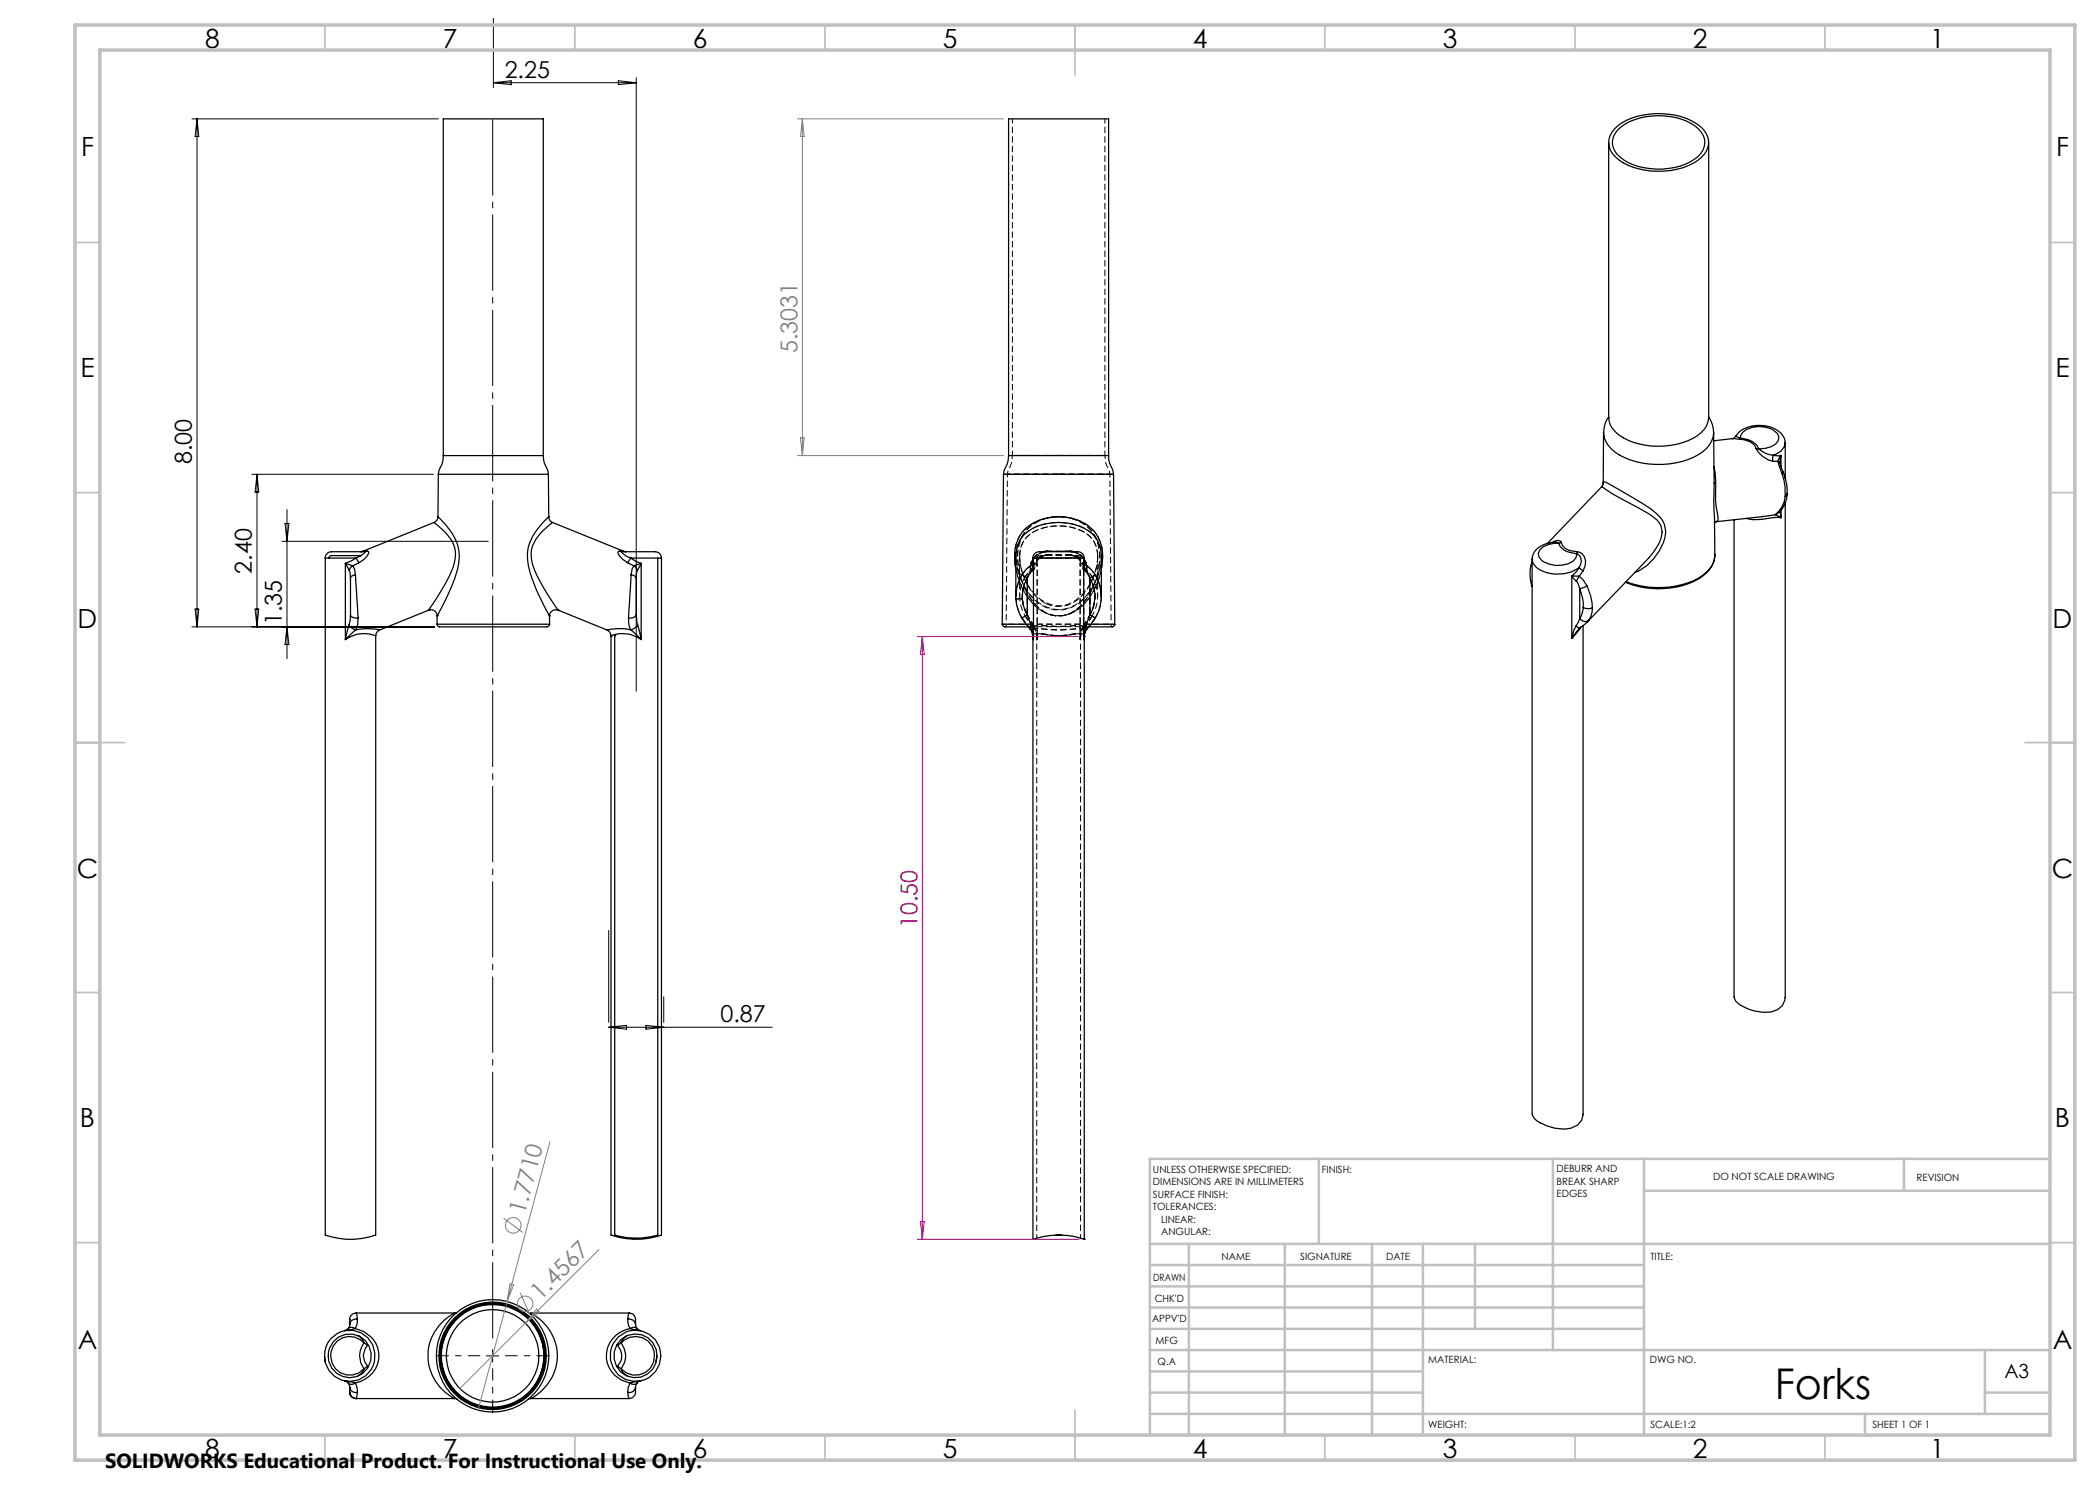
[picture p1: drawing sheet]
<svg xmlns="http://www.w3.org/2000/svg" width="420mm" height="297mm" viewBox="0 0 420 297" stroke-linecap="round" stroke-linejoin="round" font-family="sans-serif">
<g fill="none" stroke="#000" stroke-width=".25">
<path d="M321.7 28.5v55M322.9 25.7a12 12 0 0 1 8.4-3 12.7 12.7 0 0 1 9.4 3.2 3.8 3.8 0 0 1-.5 5.7 14.4 14.4 0 0 1-12.4 2.2 8.8 8.8 0 0 1-5.7-3.7 3.8 3.8 0 0 1 .8-4.4zM323.5 26a12.5 12.5 0 0 1 10.5-2.7 8.4 8.4 0 0 1 6.7 3.9 3.7 3.7 0 0 1-1.8 4.7 13.9 13.9 0 0 1-14.1 .1 4 4 0 0 1-2.1-4.7zM341.7 28.5v55M87.7 94.9h22M87.7 94.9l-.1 8.5M88.7 91.1a5 5 0 0 1-.9 2.9l-.1 .9M88.7 91.1v-67.3h20v67.3M88.7 91.1h20M108.7 91.1a5.4 5.4 0 0 0 .9 3.1l.1 .7M109.7 94.9v8.5M200.7 94.9h22"/>
<path d="M200.7 94.9l-.3 29.9M201.7 91.1a5.4 5.4 0 0 1-.9 2.9l-.1 .9M201.7 91.1v-67.3h20v67.3M201.7 91.1h20M221.7 91.1a5.8 5.8 0 0 0 .9 3.1l.1 .7M222.7 94.9l.3 29.9M320.3 97.4h.2a41.7 41.7 0 0 0 6.7 3.9 14.2 14.2 0 0 1 4.7 3.3 3.8 3.8 0 0 1 0 4l-1 1.6-1.2 1.5-12.2 12.7M320.3 97.4l-10.8 11.3M320.6 96.8l-.3 .5M320.7 86.5l-.1 10.3 .1-.4a2.15 2.15 0 0 1 1.6 .7l5.5 3.2a13.8 13.8 0 0 1 4.7 3.8 4.8 4.8 0 0 1 .2 4.4 10.7 10.7 0 0 1-5.7 6M320.7 86.5h.1M321.7 83.5v.1"/>
<path d="M321.7 83.4a5.2 5.2 0 0 0-1 3.1M321.7 83.5a4.3 4.3 0 0 0 2.1 3.5 15.3 15.3 0 0 0 15.6 .2 4.5 4.5 0 0 0 2.3-3.7M341.7 83.4l.1 .2a5.4 5.4 0 0 1 .9 2.9l.1 14 .2 10.5a5 5 0 0 1-2.4 4 16.3 16.3 0 0 1-10.9 2.4 17.3 17.3 0 0 1-4.5-1.1M341.7 83.5v.1M342.7 86.5a5.8 5.8 0 0 1-4 4.9 17.5 17.5 0 0 1-14.7-.4 5.6 5.6 0 0 1-3.3-4.5M342.8 93.3a42.1 42.1 0 0 1 .4 7.6l.4 2.5v.6l-.4 .3M346.4 87.7l.3-.1a6.3 6.3 0 0 1 9.9-.4 2.26 2.26 0 0 1-.5 3.1l-1.4 .7M346.4 87.7l1.6 .1M346.4 87.7l-3.6 .5M347.2 87.2l.9 .4M348 87.8l.7 .1a2.93 2.93 0 0 1 2.5 1.8M348.1 87.6a2.45 2.45 0 0 1 2.3-2.1 5.4 5.4 0 0 1 5.1 1.2l.3 .7-.2 .8a4.1 4.1 0 0 1-3.8 1.5"/>
<path d="M348.1 87.6a4.1 4.1 0 0 1 3.7 2.1M348.1 87.6l-.1 .2M351.2 89.7l.2 .4a5.4 5.4 0 0 0 3.2 2.1M351.2 89.7h.6M351.8 89.7l.2 .3a4.4 4.4 0 0 0 2.7 1M354.6 92.2l1 .1M354.7 91l1 .2 .5-.1M354.7 91l-.2 .8 .1 .4M355.6 92.3l.8 2.4M355.6 92.3l.4 .3M356 92.6l.6 1.8M356.2 91.1l-.2 1.5"/>
<path d="M356.2 91.1l-.6 1.2M356.2 91.1v2.2M356.4 94.7l.6 2.6v2M356.6 94.4l.2 .4a9.5 9.5 0 0 1 .6 3.9M356.6 94.4l-.2 .3M357 99.3l-.2 1.1-.8 1.5M357 88.6v7M357.4 98.7a5.1 5.1 0 0 1-.9 3M357.4 98.7l-.4 .6M65.1 111.6v135.4a15.5 15.5 0 0 0 10 0M65.1 111.6h6.1M69.1 112.7l.7 1.4"/>
<path d="M69.1 112.7l1.4 .5M69.1 112.7v15.2M69.8 114.1l.3 1.5M70.1 115.6v7.4M70.5 113.2l.4 .6 .2 1.2M70.5 113.2l-.4 .4-.3 .5M71.1 115l.5 8.6M71.1 115a.99 .99 0 0 0-1 .6M71.2 111.6l.6 .9M71.2 111.6l-2.1 1.1M71.3 111.5l-.3 .1M71.8 112.5l-1.3 .7"/>
<path d="M72.2 111.1h-6l-.3 .2-.1 .3M72.2 111.1h-.1M72.5 110.3h-.4M73 110.3h-6.3a1.32 1.32 0 0 0-1.6 1.3M73 110.3l-.2 .4-1.6 .9M73.4 110.2l.3 .1 .1 .2a3.6 3.6 0 0 1-2 2M73.4 110.2l-.4 .1M73.4 110.2l-.9 .1M86.8 104.5a14.5 14.5 0 0 1 3.9 4.3 7.2 7.2 0 0 1-.8 6.4l-1.9 3.4-2.2 3.4M86.8 104.5l-14.3 5.8M87.6 103.4a1.19 1.19 0 0 1-.8 1.1M87.6 103.4a14.4 14.4 0 0 1 4 5.9 9.9 9.9 0 0 1-.7 6.4l-1.5 3.7-1.9 3.8"/>
<path d="M109.7 103.4a1.24 1.24 0 0 0 .8 1.1M109.7 103.4h.1M109.7 103.4a16.2 16.2 0 0 0-3.9 5.4 10.7 10.7 0 0 0 .7 7.1 53.8 53.8 0 0 0 3.4 7.3M110.5 104.5a13.5 13.5 0 0 0-4 4.7 7.8 7.8 0 0 0 1 6.2l2.1 3.7 2 2.9M110.5 104.5l14.3 5.8M123.9 110.2l-.3 .1v.3a3.3 3.3 0 0 0 1.9 1.9M123.9 110.2l.5 .1M123.9 110.2l.9 .1M124.4 110.3h6.1a1.38 1.38 0 0 1 1.8 1.3M124.4 110.3a1.37 1.37 0 0 0 .9 1l.9 .3M124.8 110.3h.5M125.5 112.5l1.3 .7"/>
<path d="M126.2 111.6l-.7 .9M126.2 111.6l1.3 .8 .7 .3M126.2 111.6h6.1M126.2 115l-.5 8.6M126.2 115a1 1 0 0 1 1 .6M126.8 113.2l-.4 .5-.2 1.3M126.8 113.2l.3 .2 .4 .7M127.2 115.6v7.4M127.5 114.1l-.3 1.5M128.2 112.7l-.7 1.4M128.2 112.7l-1.4 .5M128.2 112.7v15.2"/>
<path d="M131.6 111.6v135.4M132.3 111.6v135.4a15.5 15.5 0 0 1-10.1 0M203.2 119.8a9.1 9.1 0 0 0 1.2 3.8M203.2 113.7a7.9 7.9 0 0 1 5.7-10 9.9 9.9 0 0 1 10.2 2.8 9.1 9.1 0 0 1 1.2 7.3M204.4 115l1.1 .6M204.4 115a8.2 8.2 0 0 0-1.2 4M204.4 119.7l-1.2 .1M204.4 119.7l.2 1.2 .9 2.1M205.5 115.6l-.6 1.1-.3 1.2-.2 1.8M205.5 115.6v7.4M206.1 113.2l.1 .9M206.1 113.2l-.7 .5-1 1.3"/>
<path d="M206.2 114.1l-.7 1.5M206.2 112.5l-.1 .7M206.6 112.2l-.4 .3M206.6 111.9l-.4 .6M206.7 111.6h10.1M206.7 112.7l-.2 .9-.3 .5M206.7 112.7l-.6 .5M206.7 112.7v15.2M207.8 110.3a1.51 1.51 0 0 0-1.2 2.1l.1 .3M207.9 110.3h7.6M209.4 110.2h4.6M209.4 110.2l-.3 .1"/>
<path d="M209.4 110.2l-.7 .1M214 110.2l.3 .1M214 110.2l.7 .1M215.6 110.3a1.45 1.45 0 0 1 1.3 2M216.7 112.7l.2 .8 .3 .6M216.7 112.7l.6 .5M216.7 112.7v15.2M216.8 112.3l-.1 .4M216.9 112.3h.1M216.9 112.2l.3 .3M216.9 111.9l.3 .6M217.2 112.5l.1 .7"/>
<path d="M217.2 114.1l.8 1.5M217.3 113.2l.1 .4-.2 .5M217.3 113.2l.8 .6 .9 1.2M218 115.6a7.1 7.1 0 0 1 0 7.4M218 115.6v7.4M219 115l-1 .6M219 115a7.8 7.8 0 0 1 1.2 4.3M220.2 119.3a8 8 0 0 1-1.2 4.3M220.3 119.3v-8a6.2 6.2 0 0 0-4.4-6.1 10.9 10.9 0 0 0-11.2 1.8 7.2 7.2 0 0 0-1.5 4.3v8.5M306.4 112.4a7.5 7.5 0 0 0 0 4.9M306.5 111.8l.1 .8a5.7 5.7 0 0 0 4.5 2.2 6.6 6.6 0 0 0 4.7-1.3M310.5 108.5a1.49 1.49 0 0 1 1.5-.3l.2 .3"/>
<path d="M311.7 108.7a3.3 3.3 0 0 0-3.1 .3 3.2 3.2 0 0 0-2.2 2.8v111M311.7 108.7a4.8 4.8 0 0 0-3.7 1.3 1.63 1.63 0 0 0 .8 2.4 5.8 5.8 0 0 0 5.8-.1l.6-.7 .2-.8M311.7 108.7a3 3 0 0 0 2.3 1.8l1.4 .3M312.2 108.5a2.36 2.36 0 0 0 2 1.7l1.3 .1M312.2 108.5l-.5 .2M314.4 115.2h1.4M314.4 115.2l.9 1.1M314.4 115.2v12.5M315.3 116.3l.3 .5 .3 .9M315.4 110.8l.2 .1a1.85 1.85 0 0 1 .2 2.6M315.5 110.3a2.03 2.03 0 0 1 1.5 2.8l-.4 1.1M315.5 110.3l-.1 .5"/>
<path d="M315.8 115.2l.8 .8 .8 1.2M315.8 115.2l-.5 1.1M315.8 113.5l-.5 .8-.9 .9M315.8 113.5l.8 .7M315.9 117.7l.6 1.7 .2 2.1M315.9 117.7v6M316.6 114.2l-.8 1M317.4 117.2l.7 2 .4 2.3M317.4 117.2l-1.5 .5M343 110.9a5.2 5.2 0 0 1-2.6 4.4 17.1 17.1 0 0 1-15.3 1.1M343.2 104.3h.1M346.8 103.9v95.6l.3 .7a9.1 9.1 0 0 0 7.1 2.2 2.94 2.94 0 0 0 2.8-2.9"/>
<path d="M352.5 103.3l-9.3 1-.3 .3M355 102.9l1.2 .6M355 102.9l-2.5 .4M355.8 102.4l-.8 .5M356 101.9l-1 1M356 102.2l.2 1.3M356.2 103.5h-1.7l-2.4 .4a6.8 6.8 0 0 1-2.9-.2M356.2 102v1.5M356.5 101.6l-.8 .9M356.5 101.7l-.5 .2M357 100.6v98.9M69.8 125a2.14 2.14 0 0 0 1.4 .9"/>
<path d="M69.8 125l-.7 2.9M70.1 123a1.29 1.29 0 0 0 1.5 .6M70.1 123l-.3 2M71.2 125.9l-2.1 2M71.2 125.9h.1a9.9 9.9 0 0 1 4.6 .1M71.6 123.6l-.1 1.3-.3 1M75.1 127.1v119.9M75.1 127.1a6.4 6.4 0 0 0-6 .8M75.9 126a1.23 1.23 0 0 0-.8 1.1M85.8 122a1.24 1.24 0 0 1 1.7 1.2M85.8 122h.1M85.8 122l-9.9 4"/>
<path d="M87.4 124.8l.1 .3 .4 .3h21.5l.3-.2 .2-.4M87.4 124.8h22.5M87.4 123.2v1.6M87.5 123.2h.1M109.9 123.2h.1M109.9 123.2v1.6M111.6 122a1.26 1.26 0 0 0-1.7 1.2M111.6 122h.1M111.6 122l9.8 4M121.4 126a1.16 1.16 0 0 1 .8 1.1M122.2 127.1h.1M122.2 127.1a6.3 6.3 0 0 1 6 .8"/>
<path d="M122.2 127.1v119.9M122.3 127.1h.1M122.9 127.1h.1M122.9 127.1v119.9M125.7 123.6l.2 1.8 .3 .5M126.2 125.9l2 2M126.2 125.9a10.7 10.7 0 0 0-4.8 .1M127.2 123a1.38 1.38 0 0 1-1.5 .6M127.2 123l.3 2M127.5 125a2.14 2.14 0 0 1-1.3 .9M127.5 125l.7 2.9M200.4 124.8l.1 .3a.73 .73 0 0 0 .9 .3h4.2"/>
<path d="M200.4 124.8h4.8M204.4 123.6l1.8 2.5 .4 1.2M205.5 123l.7 2M205.5 123l-1.1 .6M206.2 125l.3 .8 .2 2.1M206.2 125l-.2 .6 .1 .2M206.6 127.3v120.6a15.9 15.9 0 0 1 10.2 0l-.1-.1M206.6 127.3l.1 .6M216.8 127.3l-.1 .6M216.9 127.3h.1M216.9 127.3v120.6M217.2 125l-.3 1-.2 1.9"/>
<path d="M217.2 125l.2 .5-.1 .4M217.3 125.9l-.3 .8-.3 1.2M218 123l-.8 2M218 123l1 .6M218.2 124.8h4.8M219 123.6l-1.7 2.2M223 124.8l-.3 .5a5.1 5.1 0 0 1-2.4 .1h-2.5M315.2 125.2l-.4 .8-.4 1.7M315.2 125.2l.4 .3h.5M315.7 125.8l-1.3 1.9M315.9 123.7l-.7 1.5M315.9 123.7a1.28 1.28 0 0 0 1.9 .3"/>
<path d="M316.1 125.5l-.4 .3M316.2 125.4l-1.8 2.3M316.6 125.1v97.7a2.92 2.92 0 0 1-3.2 3 9.4 9.4 0 0 1-6.4-2l-.5-.8v-.2M316.7 121.5a1.95 1.95 0 0 0 1.8 0M316.7 121.5l-.4 1.5-.4 .7M317.8 124l-1.7 1.5M318.5 121.5l-.3 1.8-.4 .7M123 247a15.4 15.4 0 0 0 8.6 0h-.1M211.1 247h1.3M216.9 247.9h.1M64.9 271.3l.2 1.1M66.1 267.8a5.1 5.1 0 0 1 7.9 .2 5.1 5.1 0 0 1-1.8 7.7 5.1 5.1 0 0 1-7.1-3.2 5.4 5.4 0 0 1 1-4.7z"/>
<path d="M69.7 265.7l-.8 .4 2.1-.4M69.7 265.7a1.06 1.06 0 0 1 1.3 0M69.7 276.6l.3 .8M70 278.4a1.21 1.21 0 0 0 1.2 1.3M70 277.4a1.2 1.2 0 0 0 1.5 1.1M70 264.9l-.3 .8M70 278.4a1.33 1.33 0 0 0 1.3 1.3M70 277.4v1M70 263.9v1M71 276.6l-2.1-.4 .8 .4M71 265.7a5.5 5.5 0 0 1 4.8 5.5 5.5 5.5 0 0 1-4.8 5.4M71 276.6a1.01 1.01 0 0 1-1.3 0"/>
<path d="M71 276.6l.5 1.2v.7M71.2 262.6l.3 1.2M71.2 279.7h19.7M71.5 278.5l-.2 1.2M71.5 263.8l-.1 1-.4 .9M71.5 263.8a1.2 1.2 0 0 0-1.5 1.1M71.6 267.2l.7 .5 .5 .9M72.8 268.6l.6 .4a3.4 3.4 0 0 0 0 4.3l-.6 .5M72.8 268.6a3.8 3.8 0 0 0-5.5-.2 3.8 3.8 0 0 0 0 5.5 3.8 3.8 0 0 0 5.5-.1M72.8 268.6a4.4 4.4 0 0 0 0 5.2M72.8 273.8a2.3 2.3 0 0 1-1.2 1.4M90.9 279.7l.5 .1"/>
<path d="M90.9 262.6h-19.7a1.26 1.26 0 0 0-1.2 1.3M90.9 262.6a9.5 9.5 0 0 0-5.3 8.6 9.5 9.5 0 0 0 5.3 8.5M91.3 262.6h-.4M92.2 263a10.4 10.4 0 0 0-.1 16.3 10.3 10.3 0 0 1 0-16.3M105 263.1h.1M105 263.1l-.1-.1a10.5 10.5 0 0 1 0 16.4l.9-.8 1-1.1M105 263.1l1.3 1.2M106.1 262.6h19.7a1.33 1.33 0 0 1 1.3 1.3M106.1 262.6a9.5 9.5 0 0 1 5.4 8.6 9.5 9.5 0 0 1-5.4 8.5h19.7M106.2 279.7l-.5 .1M108.9 269.9l.1 1.4M123.4 268.9l.1 .2"/>
<path d="M123.5 269.1a3 3 0 0 1 0 4.2M123.5 273.3l.7 .5M123.5 273.3l-.1 .1M124.2 268.6l-.7 .5M124.2 268.6a3.8 3.8 0 0 1 5.5-.2 3.8 3.8 0 0 1 0 5.5 3.8 3.8 0 0 1-5.5-.1M124.2 268.6a4.2 4.2 0 0 1 0 5.2M124.2 273.8l.5 .8 .7 .5M125.4 267.2a2.01 2.01 0 0 0-1.2 1.4M125.6 263.8l.1 1.4 .3 .5M125.6 263.8a1.26 1.26 0 0 1 1.5 1.1M125.8 262.6l-.2 1.2M126 276.6l2.1-.4-.7 .4"/>
<path d="M126 265.7a5.5 5.5 0 0 0-4.7 5.5 5.5 5.5 0 0 0 4.7 5.4M126 265.7l2.1 .4-.7-.4M126 265.7a1.07 1.07 0 0 1 1.4 0M126 276.6a1.02 1.02 0 0 0 1.4 0M126 276.6l-.4 .9v1M127.1 277.4a1.87 1.87 0 0 1-.8 2.2l-.5 .1-.2-1.2M127.1 277.4a1.26 1.26 0 0 1-1.5 1.1M127.1 264.9l.3 .8M127.1 263.9v1M127.4 276.6l-.3 .8M131.4 271.2l-.2 1.1"/>
<circle cx="70" cy="271.1" r="4.3"/>
<circle cx="98.5" cy="271.2" r="10.5"/>
<circle cx="98.5" cy="271.2" r="10.2"/>
<circle cx="98.5" cy="271.2" r="10.7"/>
<circle cx="98.5" cy="271.2" r="11.2"/>
<circle cx="98.5" cy="271.2" r="9.3"/>
<circle cx="127" cy="271.2" r="5.1"/>
<circle cx="127.1" cy="271.2" r="4.4"/>
</g>
<g fill="none" stroke="#000" stroke-width=".2" stroke-dasharray="1.3 .6" stroke-dashoffset=".2" stroke-linecap="butt">
<path d="M211.7 94.8h10.3h-20.5h10.2M211.7 91.1h-9.2h18.5h-9.3M203.9 119.7a7.6 7.6 0 0 1 1.1-4.4M203.9 111.2a5.3 5.3 0 0 1 3.8-5.3 11 11 0 0 1 9.5 .8 5.1 5.1 0 0 1 2.3 4.1M206.7 111.6a3.3 3.3 0 0 1 2.4-1.3M206.7 111.6h10.2h-.2M209.1 110.3l-.8 .2a3.1 3.1 0 0 0-1.6 1.1M214.3 110.3l.8 .2a3.1 3.1 0 0 1 1.6 1.1M216.7 111.6a3.3 3.3 0 0 0-2.4-1.3M219.5 111.2a11 11 0 0 1-5 9.3 6.1 6.1 0 0 1-7.6-1.7 11.6 11.6 0 0 1-3-7.5M220.3 113.8a12.1 12.1 0 0 1-5.7 8.7 6.5 6.5 0 0 1-8-1.7 13.7 13.7 0 0 1-3.4-7.1M205 123.2l1.7 2.1"/>
<path d="M205 123.2l1.7 2.2M206.7 125.4l-1.7-2.2M216.7 125.4l1.7-2.2M216.8 127.9l.1-.5-.2-.6a8.1 8.1 0 0 0-3.4 .3h-2.2l-3.8-.4-.5 .1-.2 .6 .1 .5M218.4 123.2l-1.7 2.2"/>
</g>
<g fill="none" stroke="#000" stroke-width=".2" stroke-dasharray="1.3 .6" stroke-dashoffset=".6" stroke-linecap="butt">
<path d="M201.5 94.8l-.3 30.5M202.5 91.1l-.2 1.5-.7 1.6-.1 .6M222 94.8l-.1-.6-.7-1.6-.2-1.5M202.9 111.1a13.8 13.8 0 0 0 5.2 11 6.4 6.4 0 0 0 8.4-1 13.7 13.7 0 0 0 3.7-12.3 7.9 7.9 0 0 0-7.5-5.4 8.9 8.9 0 0 0-9 4.3l-.6 1.8-.2 1.6M203.2 119.8l1.3-.1M204.4 115l1.1 .6M206.7 112.7l-.1-.6 .1-.5M206.7 113.1a3.3 3.3 0 0 1 2.9-2.2M207.4 112.7v15.2M207.9 111.1h7.7M209.6 110.9h-.4a3.5 3.5 0 0 0-2.5 2.2M213.8 110.9h.4a3.5 3.5 0 0 1 2.5 2.2"/>
<path d="M216 112.7v15.2M216.7 113.1a3.3 3.3 0 0 0-2.9-2.2M216.7 111.6l.1 1.1M216.8 112.7v15.2M218 115.6l1.1-.6M218 115.6a7.1 7.1 0 0 1 0 7.3M205.5 122.9l-1.1 .7M206.3 125a.54 .54 0 0 0 0 .9M206.3 125.9l.4 2M206.7 125.3l.4 .9 .2 1M206.7 127.9v-15.2M207.4 127.9v-15.2"/>
<path d="M216 127.9v-15.2M216.1 127.2a3.3 3.3 0 0 1 .7-1.9M216.8 127.9l.4-2M217.2 125.9a.54 .54 0 0 0 0-.9M218 122.9a7.1 7.1 0 0 0 0-7.3M219.1 123.6l-1.1-.7M222.2 125.3l-.2-30.5"/>
</g>
<g fill="none" stroke="#000" stroke-width=".2" stroke-dasharray="1.3 .6" stroke-dashoffset=".5" stroke-linecap="butt">
<path d="M203.9 111.3v8M206.1 113.1l.1 1M206.7 111.6a.92 .92 0 0 1-.4 .9M207.4 112.3a2.62 2.62 0 0 1 1.7-1.2M207.4 112.7v-1.1M207.4 111.6v1.1M209.4 110.2a3.8 3.8 0 0 0-3.1 2.3M214.3 111.1a2.66 2.66 0 0 1 1.8 1.2M216 111.6v1.1M216 112.7v-1.1M217.2 112.5a3.7 3.7 0 0 0-3.2-2.3M217.2 112.5a.92 .92 0 0 1-.5-.9"/>
<path d="M217.3 114.1v-1M219.5 119.3v-8M219.8 113a8.1 8.1 0 0 0-3.3-8.4 9 9 0 0 0-11.8 2.1 9.9 9.9 0 0 0-.9 7.3 11.8 11.8 0 0 0 5.5 8.6 5.8 5.8 0 0 0 6.9-1.5 14.2 14.2 0 0 0 3.6-8.1M220.3 111.4a11.6 11.6 0 0 1-6 10 7 7 0 0 1-8.1-2.3 12.2 12.2 0 0 1-3-8.6M204.4 123.6l-.5-1.1-.5-1.3-.2-1.4M206.3 125l-.8-2.1M207.3 127.3v120.3M212.6 123.1a6.1 6.1 0 0 1-5.6-2.3 14.6 14.6 0 0 1-3.2-11.9 7.8 7.8 0 0 1 8.1-5.6 7.7 7.7 0 0 1 8 9.2 14 14 0 0 1-4.5 9.3l-1 .7-1.8 .6M218 122.9l-.8 2.1M216.1 247.6v-120.3"/>
</g>
<g fill="none" stroke="#000" stroke-width=".2" stroke-dasharray="1.3 .6" stroke-linecap="butt">
<path d="M203.2 118.9v.4M203.9 111.3v-.1M203.9 119.7h.6M205 115.3l.5 .3M205.5 115.6l-.5-.3M206.6 112.2l.1-.6M206.6 112.3l.1-.3M206.6 113.7v.4M206.6 114.1v-.4M206.7 112a3.3 3.3 0 0 1 2.4-1.7M207.3 112.4l.1-.1M207.3 112.3v.1"/>
<path d="M207.4 111.6h8.7h-.1M209.1 111.1l.5-.2M209.1 110.3l.3-.1M209.6 110.9l-.5 .2M213.8 110.9l.5 .2M214 110.2l.3 .1M214.3 111.1l-.5-.2M214.3 111.1l.5 .1M214.3 110.3a3.3 3.3 0 0 1 2.5 1.7M216 111.6h-8.6M216.1 112.3v.1M216.1 112.4v-.1"/>
<path d="M216.7 111.6h.1M216.7 111.6l.2 .6M216.8 112l.1 .3M216.8 114.1l.1-.4M216.9 113.7l-.1 .4M218 115.6l.4-.3M218.4 115.3l-.4 .3M219.5 110.8v.3M219.5 111.1v.2M219.5 111.3v-.1M220.3 111.1v.4M205 123.2l.5-.3"/>
<path d="M205.5 122.9l-.5 .3M206.3 125.9l-.2-.1M206.7 125l-.1 .3 .1 .1M206.7 125.4l-.1-.1 .1-.3M207.3 127.2v.1M207.4 127.9l-.1-.5 .2-.6 .4-.1a16.1 16.1 0 0 0 7.6 0l.5 .1 .1 .6-.1 .5M216 127.9l.1-.5-.1-.6-.5-.1a16 16 0 0 1-7.6 0l-.4 .1-.2 .6 .1 .5M216.1 127.3v-.1M216.7 125.4l.1-.1M216.7 125l.1 .3-.1 .1M216.8 125.3l-.1-.3M217.4 125.8l-.2 .1"/>
<path d="M218.3 123.3l.1-.1M218.4 123.2l-.4-.3M206.7 247.8h-.1"/>
</g>
<path d="M205.5 115.6l.7-1.5M206.7 113.1a1.47 1.47 0 0 0 .7-1.5M207.4 111.6l.6-.3 1.1-.2M207.4 111.6a1.47 1.47 0 0 1-.7 1.5M209.1 111.1l-.8 .1-.9 .4M214.3 111.1l.9 .1 .8 .4M216 111.6a1.47 1.47 0 0 0 .7 1.5M216 111.6l-.6-.3-1.1-.2M216.7 113.1a1.47 1.47 0 0 1-.7-1.5M217.3 114.1l.7 1.5" fill="none" stroke="#000" stroke-width=".2" stroke-dasharray="1.3 .6" stroke-dashoffset=".9" stroke-linecap="butt"/>
<path d="M211.7 94.8h-11M222.7 94.8h-11M203.2 111.3a11.8 11.8 0 0 0 5.7 10.1 7 7 0 0 0 8.9-2.8 12.9 12.9 0 0 0 2.5-7.3M204.5 119.7l.1 1.2 .9 2M205.5 122.9l-.6-1-.4-2.2M206.3 125.9a2.79 2.79 0 0 1 2.2-.1 34.7 34.7 0 0 0 7.9-.1l.8 .2M206.6 127.3l.2-.5a8.1 8.1 0 0 1 3.4 .3h2.1l3.9-.4 .5 .1 .1 .5M209.1 120.7a6.3 6.3 0 0 0 8.2-2.6 12.3 12.3 0 0 0 2.2-6.8M217.2 125.9a2.79 2.79 0 0 0-2.3-.1 34.7 34.7 0 0 1-7.9-.1l-.7 .2" fill="none" stroke="#000" stroke-width=".2" stroke-dasharray="1.3 .6" stroke-dashoffset="-.1" stroke-linecap="butt"/>
<g fill="none" stroke="#000" stroke-width=".2" stroke-dasharray="1.3 .6" stroke-dashoffset=".3" stroke-linecap="butt">
<path d="M202.5 23.7v67.4M221 91.1v-67.4M206.1 113.1l-.8 .7-.9 1.2M206.3 112.5l-.2 .6M206.6 111.9v-.1a3.8 3.8 0 0 1 2.1-1.5M206.6 113.7l.1-.6M206.7 111.6l-.1 .6M206.7 113.1l-.1 .6M207.3 111.6v.6M214 110.2h-4.6M214.8 110.3a3.9 3.9 0 0 1 2.1 1.6M216.1 112.2v-.6"/>
<path d="M216.7 113.1l.2 .6M216.8 112.2l-.1-.6M216.9 113.7l-.2-.6M217.3 113.1l-.1-.6M218.4 115.3a7.5 7.5 0 0 1 0 7.9M219.1 115l-1-1.3-.8-.6M220.3 119.3a7.9 7.9 0 0 0-1.2-4.3M220.3 119.3a7.9 7.9 0 0 1-1.2 4.3M205.6 125.3h12.2M206.7 125.4l.6-.3 4.2 .2 3.4-.2a2.37 2.37 0 0 1 1.8 .3M207.4 127.9l-.3-1.9-.4-.6M216.7 125.4l-.4 .8-.3 1.7"/>
<path d="M216.7 125.4l-.5-.3-4.2 .2-3.4-.2a2.37 2.37 0 0 0-1.9 .3M216.8 125.3l1.5-2"/>
</g>
<path d="M219.5 111.2a5.4 5.4 0 0 0-3.9-5.4 10.2 10.2 0 0 0-10.3 1.6 7.1 7.1 0 0 0-.8 7.2 10.2 10.2 0 0 0 4.6 6.1M204.4 123.6l1.9 2.3M206.3 125.9l-1.9-2.3M206.7 127.9l-.2-1.9-.2-1M206.7 125l.4 .8 .3 2.1M207.4 127.9l-.2-1.9-.5-1M216 127.9l.3-1.9 .4-1M216.7 125l-.3 .8-.4 2.1M217.2 125.9l1.9-2.3M217.2 125l-.2 .8-.2 2.1M219.1 123.6l-1.9 2.3" fill="none" stroke="#000" stroke-width=".2" stroke-dasharray="1.3 .6" stroke-dashoffset=".1" stroke-linecap="butt"/>
<path d="M206.2 114.1l.3-.6 .2-.8M206.6 114.1a2.16 2.16 0 0 0 .8-1.4M207.4 112.7a2.15 2.15 0 0 1-.8 1.4M216 112.7a2.15 2.15 0 0 0 .8 1.4M216.8 112.7l.2 .8 .3 .6M216.8 114.1a2.16 2.16 0 0 1-.8-1.4" fill="none" stroke="#000" stroke-width=".2" stroke-dasharray="1.3 .6" stroke-dashoffset=".8" stroke-linecap="butt"/>
<path d="M203.2 111.3a6 6 0 0 1 4.1-6 11.8 11.8 0 0 1 10.5 .9 5.9 5.9 0 0 1 2.5 5.1M206.6 113.7l.5-.4 .3-.6M207.4 112.7l-.3 .6-.5 .4M216 112.7l.3 .6 .6 .4M216.9 113.7l-.5-.4-.4-.6M205 123.2l-.9-2.2-.2-1.3M206.6 127.3l-.3-1.4M211.7 124.8h-11.2M217.2 125.9l-.3 1.4M223 124.8h-11.3" fill="none" stroke="#000" stroke-width=".2" stroke-dasharray="1.3 .6" stroke-dashoffset=".7" stroke-linecap="butt"/>
<g fill="none" stroke="#000" stroke-width=".2" stroke-dasharray="1.3 .6" stroke-dashoffset=".4" stroke-linecap="butt">
<path d="M211.7 91.1h-10M221.7 91.1h-10M204.4 115l-.9 2-.3 1.9M204.5 119.7v-1.2l.2-1.2 .8-1.7M205 115.3l.9-1.1 .7-.5M205.5 115.6a7.1 7.1 0 0 0-1 4.1M206.6 113.7l-.7 .6-.9 1M206.7 112.7l-.6 .4M207.3 111.6a.5 .5 0 0 1 .5-.5M209.6 110.9h4.2M213.8 110.9h-4.2M215.6 111.1l.4 .1 .1 .4"/>
<path d="M216.9 113.7l.7 .6 .8 1M217.3 113.1l-.5-.4M218.4 115.3l-.9-1.1-.6-.5M205.5 122.9l1.2 2.1M206.7 125l-1.2-2.1M207.3 127.2l.1 .7M216 127.9l.1-.7M216.7 125l1.3-2.1M218 122.9l-1.3 2.1"/>
</g>
<path d="M205.5 115.6l.6-1 .5-.5M206.6 114.1l-.5 .4-.6 1.1M216.8 114.1l.5 .4 .7 1.1M218 115.6l-.6-1-.6-.5" fill="none" stroke="#000" stroke-width=".2" stroke-dasharray="1.3 .6" stroke-dashoffset="1" stroke-linecap="butt"/>
<path d="M205.5 115.6v7.3M218 115.6v7.3M205.2 124.8h13M205.5 122.9v-7.3M218 122.9v-7.3" fill="none" stroke="#000" stroke-width=".2" stroke-dasharray="1.3 .6" stroke-dashoffset="-.2" stroke-linecap="butt"/>
<g fill="none" stroke="#808080" stroke-width=".2">
<path d="M159.5 23.8h41.2M160.5 23.8v67.3M160.5 23.8l.3 3.5h-.7zM159.5 91.1h41.2M160.1 87.6h.7l-.3 3.5zM110 228.3l-14.4 53.7M100.7 243.6l3.9 2.9M102 256.8l.7 .2-1.3 3.3zM104.1 258.6l1.9 4.4M119.8 249.9l-14.7 14.7M105.1 264.6l-13.1 13.1M107.3 261.8l.5 .6-2.7 2.2z"/>
<circle cx="102.6" cy="245.1" r="1.55"/>
<circle cx="105" cy="260.8" r="1.55"/>
</g>
<path d="M98.5 268.6v-245.7" fill="none" stroke="#000" stroke-width=".2" stroke-dasharray="15.2 1.3 1.3 1.3" stroke-dashoffset="-.9" stroke-linecap="butt"/>
<path d="M96 271.1h-8.7M98.5 273.6v8.8M101 271.1h8.8" fill="none" stroke="#000" stroke-width=".2" stroke-dasharray="15.2 1.3 1.3 1.3" stroke-dashoffset="12.8" stroke-linecap="butt"/>
<g fill="none" stroke="#000" stroke-width=".2">
<path d="M98.7 3.7v13.8M98.7 16.5h28.5M98.7 16.5l3.5-.3v.7zM123.7 16.2l3.5 .3-3.5 .4zM127.2 15.6v122.7M38.4 23.8h49.3M39.4 23.8v101.6M39.4 23.8l.4 3.5h-.8zM50.4 94.9h36.3M51.4 94.9v30.5M51.4 94.9l.4 3.5h-.8zM56.4 108.3h41.2"/>
<path d="M57 104.7h.8l-.4 3.6zM57.4 101.9v29.8M38.4 125.4h48.5M39 121.8h.8l-.4 3.6zM51 121.8h.8l-.4 3.6zM57.4 125.4l.4 3.5h-.8zM121.7 186.1v18.4M132.8 199.4v5.1M121.7 205.5h32.7M121.7 205.5l3.6-.4v.7zM129.2 205.1l3.6 .4-3.6 .3zM97.3 271.2h2.5"/>
<path d="M98.5 269.9v2.5"/>
</g>
<path d="M183.5 127.3h32.3M184.5 127.3v120.6M184.5 127.3l.4 3.6h-.8zM183.5 247.9h32.3M184.1 244.3h.8l-.4 3.6z" fill="none" stroke="#a0006e" stroke-width=".2"/>
<g fill="none" stroke="#c0c0c0" stroke-width=".35">
<path d="M65 5v5M115 5v5M165 5v5M215 5v10M265 5v5M315 5v5M365 5v5M15 48.5h5M410 48.5h5M15 98.5h5M410 98.5h5M15 148.5h10"/>
<path d="M405 148.5h10M15 198.5h5M410 198.5h5M15 248.5h5M410 248.5h5M65 287v5M115 287v5M165 287v5M215 282v10M265 287v5M315 287v5M365 287v5"/>
</g>
<g fill="none" stroke="#c0c0c0" stroke-width=".5">
<path d="M263.8 231.8v17M310.6 231.8v38.2M328.8 231.8v55.2M328.8 238.2h81.2M380.8 231.8v6.4M410 231.8h-180v55.2M230 248.8h180M230 257.3h98.8M230 253h98.8M237.8 248.8v38.2M257 248.8v38.2M274.4 248.8v38.2"/>
<path d="M284.6 248.8v38.2M295 248.8v17M230 265.8h98.8M230 261.5h98.8M230 278.5h54.6M230 274.3h54.6M230 270h180M397 278.5h13M397 270v12.8M230 282.8h180M373 282.8v4.2"/>
</g>
<path d="M15 5h400v287h-400zM20 10h390v277h-390z" fill="none" stroke="#c0c0c0" stroke-width=".7"/>
<text font-size="8.5" x="355" y="279.7">Forks</text>
<g font-size="5.3">
<text x="41" y="9.5">8</text>
<text x="88.5" y="9.5">7</text>
<text x="138.5" y="9.5">6</text>
<text x="188.5" y="9.5">5</text>
<text x="238.5" y="9.5">4</text>
<text x="288.5" y="9.5">3</text>
<text x="338.5" y="9.5">2</text>
<text x="386" y="9.5">1</text>
<text x="16.2" y="31.3">F</text>
<text x="411.2" y="31.3">F</text>
<text x="16.1" y="75.5">E</text>
<text x="411.1" y="75.5">E</text>
<text x="15.5" y="125.5">D</text>
<text x="410.5" y="125.5">D</text>
<text x="15.4" y="175.5">C</text>
<text x="410.4" y="175.5">C</text>
<text x="16" y="225.5">B</text>
<text x="411" y="225.5">B</text>
<text x="15.5" y="269.8">A</text>
<text x="410.5" y="269.8">A</text>
<text x="41" y="291.5">8</text>
<text x="88.5" y="291.5">7</text>
<text x="138.5" y="291.5">6</text>
<text x="188.5" y="291.5">5</text>
<text x="238.5" y="291.5">4</text>
<text x="288.5" y="291.5">3</text>
<text x="338.5" y="291.5">2</text>
<text x="386" y="291.5">1</text>
</g>
<g font-size="4.7">
<text x="100.9" y="15.5">2.25</text>
<text x="38.4" y="92.9" transform="rotate(-90 38.4 92.9)">8.00</text>
<text x="50.4" y="114.7" transform="rotate(-90 50.4 114.7)">2.40</text>
<text x="56.4" y="125" transform="rotate(-90 56.4 125)">1.35</text>
<text x="144.1" y="204.4">0.87</text>
</g>
<g font-size="4.7" fill="#808080">
<text x="159.5" y="70.6" transform="rotate(-90 159.5 70.6)">5.3031</text>
<text x="105" y="243" transform="rotate(-75 105 243)">1.7710</text>
<text x="108.1" y="260.2" transform="rotate(-45 108.1 260.2)">1.4567</text>
</g>
<text font-size="4.7" fill="#a0006e" x="183.5" y="185.6" transform="rotate(-90 183.5 185.6)">10.50</text>
<text font-size="4.1" x="21" y="293.7">SOLIDWORKS Educational Product. For Instructional Use Only.</text>
<text font-size="3.9" x="400.9" y="275.5">A3</text>
<g font-size="2">
<text x="230.6" y="234.6">UNLESS OTHERWISE SPECIFIED:</text>
<text x="230.6" y="237.1">DIMENSIONS ARE IN MILLIMETERS</text>
<text x="230.6" y="239.6">SURFACE FINISH:</text>
<text x="264.4" y="234.6">FINISH:</text>
<text x="311.3" y="234.5">DEBURR AND</text>
<text x="311.3" y="237">BREAK SHARP</text>
<text x="311.3" y="239.5">EDGES</text>
<text x="342.6" y="236">DO NOT SCALE DRAWING</text>
<text x="383.3" y="236.2">REVISION</text>
<text x="230.6" y="242.1">TOLERANCES:</text>
<text x="232.2" y="244.6">LINEAR:</text>
<text x="232.2" y="247.1">ANGULAR:</text>
<text x="244.3" y="252">NAME</text>
<text x="260" y="251.9">SIGNATURE</text>
<text x="277.2" y="251.9">DATE</text>
<text x="330.1" y="251.9">TITLE:</text>
<text x="230.6" y="256.1">DRAWN</text>
<text x="230.9" y="260.3">CHK'D</text>
<text x="230.4" y="264.4">APPV'D</text>
<text x="231.1" y="268.8">MFG</text>
<text x="231.5" y="273">Q.A</text>
<text x="285.6" y="272.5">MATERIAL:</text>
<text x="330" y="272.5">DWG NO.</text>
<text x="285.6" y="285.5">WEIGHT:</text>
<text x="330.1" y="285.6">SCALE:1:2</text>
<text x="374.5" y="285.6">SHEET 1 OF 1</text>
</g>
</svg>
